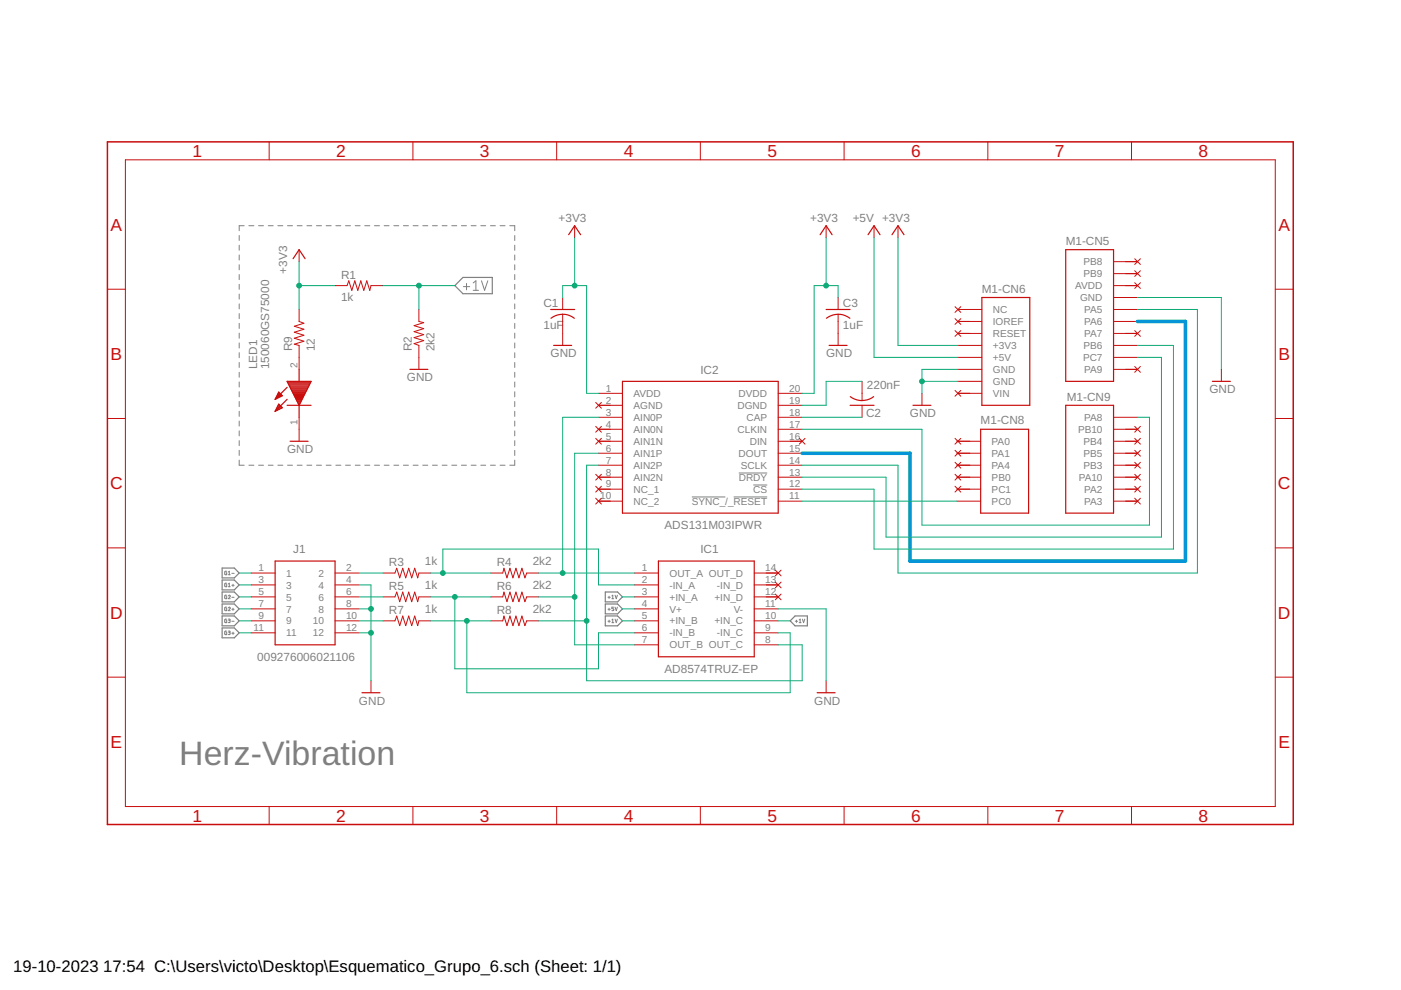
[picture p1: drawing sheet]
<svg xmlns="http://www.w3.org/2000/svg" width="297mm" height="210mm" viewBox="0 0 297 210" stroke-linecap="round" stroke-linejoin="round" font-family="sans-serif">
<g fill="none" stroke="#808080" stroke-width=".21">
<path d="M50.7 49.9v1.1M50.7 52v1.1M50.7 54.1v1M50.7 56.1v1.1M50.7 58.2v1.1M51.8 47.9h-1.1v1M52.8 47.9h1M54.8 47.9h1.1M56.9 47.9h1M58.9 47.9h1.1M61 47.9h1M63 47.9h1.1"/>
<path d="M65.1 47.9h1M67.1 47.9h1.1M69.2 47.9h1M71.2 47.9h1.1M73.3 47.9h1M75.3 47.9h1M77.3 47.9h1.1M79.4 47.9h1.1M81.4 47.9h1.1M83.5 47.9h1M85.5 47.9h1.1M87.6 47.9h1"/>
<path d="M89.6 47.9h1.1M91.7 47.9h1M93.7 47.9h1.1M95.8 47.9h1M97.8 47.9h1.1M99.9 47.9h1M100.3 60l.6-.5v2.1M101.9 47.9h1.1M102.1 59.5l.6 2.1 .7-2.1M104 47.9h1M106 47.9h1.1M108.1 47.9h1v1"/>
<path d="M109.1 49.9v1.1M109.1 52v1.1M109.1 54.1v1M109.1 56.1v1.1M109.1 58.2v1.1M50.7 60.3v1M50.7 62.4v1M50.7 64.4v1.1M50.7 66.5v1.1M50.7 68.6v1M50.7 70.6v1.1M50.7 72.7v1.1"/>
<path d="M50.7 74.8v1M50.7 76.9v1M50.7 78.9v1.1M98.3 60.8h1.3M98.9 60.1v1.3M100.3 61.6h1.2M109.1 60.3v1M109.1 62.4v1M109.1 64.4v1.1M109.1 66.5v1.1M109.1 68.6v1M109.1 70.6v1.1"/>
<path d="M109.1 72.7v1.1M109.1 74.8v1M109.1 76.9v1M109.1 78.9v1.1M50.7 81v1.1M50.7 83.1v1M50.7 85.1v1.1M50.7 87.2v1.1M50.7 89.3v1M50.7 91.4v1M50.7 93.4v1.1M50.7 95.5v1.1"/>
<path d="M50.7 97.6v1h1.1M52.8 98.6h1M54.8 98.6h1.1M56.9 98.6h1M58.9 98.6h1.1M61 98.6h1M63 98.6h1.1M65.1 98.6h1M67.1 98.6h1.1M69.2 98.6h1M71.2 98.6h1.1M73.3 98.6h1"/>
<path d="M75.3 98.6h1M77.3 98.6h1.1M79.4 98.6h1.1M81.4 98.6h1.1M83.5 98.6h1M85.5 98.6h1.1M87.6 98.6h1M89.6 98.6h1.1M91.7 98.6h1M93.7 98.6h1.1M95.8 98.6h1M97.8 98.6h1.1"/>
<path d="M99.9 98.6h1M101.9 98.6h1.1M104 98.6h1M106 98.6h1.1M109.1 81v1.1M109.1 83.1v1M109.1 85.1v1.1M109.1 87.2v1.1M109.1 89.3v1M109.1 91.4v1M109.1 93.4v1.1M109.1 95.5v1.1"/>
<path d="M109.1 97.6v1h-1M146.7 105.4h7.1M155.6 105.4h7.1M156.6 100.3h6.1M159.7 102.8h3M48.1 121.1l-.4 .1v.6l.4 .1v-.4h-.2M48.1 126.2l-.4 .1v.6h.4v-.4h-.2M48.1 128.7l-.4 .1v.7h.4v-.4h-.2M48.1 131.3l-.4 .1v.6h.4v-.4h-.2M48.1 133.8l-.4 .1v.6l.4 .1v-.5h-.2M48.1 123.7h-.4v.7h.4v-.4h-.2M48.4 126.4a.21 .21 0 0 1 .3-.2 .21 .21 0 0 1 .1 .3l-.4 .4h.4"/>
<path d="M48.4 128.9a.2 .2 0 0 1 .3-.2 .21 .21 0 0 1 .1 .4l-.4 .4h.4M48.4 131.3l.4 .1-.1 .2h-.2M48.4 133.8l.4 .1-.1 .2h-.2M48.4 121.9h.4M48.4 121.3l.2-.2v.8M48.4 123.8l.2-.1v.7M48.4 124.4h.4M48.6 131.6l.2 .3-.4 .1M48.6 134.1l.2 .4-.4 .1M49.1 121.6h.5M49.1 126.6h.5M49.1 131.7h.5"/>
<path d="M49.1 129.2h.5M49.1 134.3h.5M49.1 124.1h.5M49.4 123.9v.5M49.4 128.9v.5M49.4 134v.5M128.9 126.6h.5M128.9 131.7h.5M128.9 129.2h.5M129.1 126.4v.5M129.1 128.9v.5M129.1 131.5v.5"/>
<path d="M129.7 126.4l.2-.2v.7M129.7 131.4l.2-.1v.7M129.7 126.9h.4M129.7 132h.4M130.1 128.7h-.4v.4l.4 .1-.1 .3h-.3M130.4 126.2l.3 .7 .2-.7M130.4 131.3l.3 .7 .2-.7M130.4 128.7l.3 .8 .2-.8M168.6 131.7h.5M168.9 131.5v.5M169.4 132h.4M169.4 131.4l.3-.1v.7"/>
<path d="M170.1 131.3l.3 .7 .2-.7"/>
</g>
<path d="M98.1 58.8h6.3v3.5h-6.3l-1.7-1.7zM47.1 120.4h2.6l1 1.1-1 1h-2.6zM47.1 123h2.6l1 1-1 1.1h-2.6zM47.1 125.5h2.6l1 1.1-1 1h-2.6zM47.1 128.1h2.6l1 1-1 1.1h-2.6zM47.1 130.6h2.6l1 1-1 1.1h-2.6zM47.1 133.1h2.6l1 1.1-1 1h-2.6zM128.3 125.5h2.6l1.1 1.1-1.1 1h-2.6zM128.3 128.1h2.6l1.1 1-1.1 1.1h-2.6zM128.3 130.6h2.6l1.1 1-1.1 1.1h-2.6zM167.5 131.6l1.1-1h2.6v2.1h-2.6z" fill="none" stroke="#808080" stroke-width=".25"/>
<path d="M22.8 30.1h251.4v144.7h-251.4z" fill="none" stroke="#c90d0c" stroke-width=".32"/>
<g fill="none" stroke="#c90d0c" stroke-width=".21">
<path d="M26.6 33.9h243.8v137.1h-243.8zM57.1 30.1v3.8M87.5 30.1v3.8M118 30.1v3.8M148.5 30.1v3.8M179 30.1v3.8M209.4 30.1v3.8M239.9 30.1v3.8M63.4 52.9v2.6M121.8 47.9v2.5M175.2 47.9v2.5M185.3 47.9v2.5"/>
<path d="M190.4 47.9v2.5M236.1 58h5.1M236.1 55.5h5.1M240.6 59.9l1.2 1.3M240.6 54.9l1.2 1.2M240.6 57.4l1.2 1.2M241.8 54.9l-1.2 1.2M241.8 57.4l-1.2 1.2M241.8 59.9l-1.2 1.3M22.8 61.3h3.8M63.4 65.6v2.6l1 .3-2 .7 2 .6-2 .6 2 .7-2 .6 2 .6-2 .7 1 .2v5.1M71 60.6h2.6l.4-1.1 .6 2.1 .6-2.1 .7 2.1 .6-2.1 .6 2.1 .7-2.1 .6 2.1 .3-1h2.5"/>
<path d="M88.8 65.6v2.6l1 .2-2 .6 2 .7-2 .6 2 .7-2 .6 2 .6-2 .7 1 .3v5.1M119.3 63.1v2.5M119.3 66.6v6.6M177.7 63.1v2.5M177.7 66.6v6.6M202.5 65l1.2 1.2M202.5 70.1l1.2 1.2M202.5 67.6l1.2 1.2M203.1 65.6h5.1M203.1 68.2h5.1M203.1 70.7h5.1M203.1 73.2h5.1"/>
<path d="M203.1 75.8h5.1M203.1 78.3h5.1M203.7 65l-1.2 1.2M203.7 70.1l-1.2 1.2M203.7 67.6l-1.2 1.2M236.1 60.6h5.1M236.1 65.6h5.1M236.1 68.2h5.1M236.1 70.7h5.1M236.1 73.2h5.1M236.1 75.8h5.1M236.1 78.3h5.1"/>
<path d="M236.1 63.1h5.1M240.6 77.7l1.2 1.2M240.6 70.1l1.2 1.2M241.8 77.7l-1.2 1.2M241.8 70.1l-1.2 1.2M259 78.3v2.6M270.4 61.3h3.8M22.8 88.7h3.8M63.4 88.5v5.1M126.3 90.4l1.2 1.2M126.3 92.9l1.2 1.3M126.3 85.3l1.2 1.3"/>
<path d="M126.9 83.4h5.1M126.9 85.9h5.1M126.9 88.5h5.1M126.9 91h5.1M126.9 93.6h5.1M126.9 96.1h5.1M126.9 98.6h5.1M127.5 90.4l-1.2 1.2M127.5 92.9l-1.2 1.3M127.5 85.3l-1.2 1.3M165 83.4h5.1M165 85.9h5.1"/>
<path d="M165 88.5h5.1M165 91h5.1M165 93.6h5.1M165 96.1h5.1M165 98.6h5.1M169.5 92.9l1.2 1.3M170.7 92.9l-1.2 1.3M182.8 80.9v4M182.8 85.9v2.6M195.5 83.4v2.5M202.5 92.9l1.2 1.3M202.5 95.5l1.2 1.2"/>
<path d="M202.5 98l1.2 1.3M202.5 82.8l1.2 1.2M202.8 93.6h5.1M202.8 96.1h5.1M202.8 98.6h5.1M203.1 83.4h5.1M203.1 80.9h5.1M203.7 92.9l-1.2 1.3M203.7 95.5l-1.2 1.2M203.7 98l-1.2 1.3M203.7 82.8l-1.2 1.2M236.1 88.5h5.1"/>
<path d="M236.1 91h5.1M236.1 93.6h5.1M236.1 96.1h5.1M236.1 98.6h5.1M240.6 90.4l1.2 1.2M240.6 92.9l1.2 1.3M240.6 95.5l1.2 1.2M240.6 98l1.2 1.3M241.8 90.4l-1.2 1.2M241.8 92.9l-1.2 1.3M241.8 95.5l-1.2 1.2M241.8 98l-1.2 1.3"/>
<path d="M270.4 88.7h3.8M22.8 116.2h3.8M126.3 103.1l1.2 1.2M126.3 105.6l1.2 1.3M126.3 100.6l1.2 1.2M126.9 101.2h5.1M126.9 103.7h5.1M126.9 106.3h5.1M127.5 103.1l-1.2 1.2M127.5 105.6l-1.2 1.3M127.5 100.6l-1.2 1.2M165 101.2h5.1"/>
<path d="M165 103.7h5.1M165 106.3h5.1M202.5 100.6l1.2 1.2M202.5 103.1l1.2 1.2M202.8 101.2h5.1M202.8 103.7h5.1M202.8 106.3h5.1M203.7 100.6l-1.2 1.2M203.7 103.1l-1.2 1.2M236.1 101.2h5.1M236.1 103.7h5.1M236.1 106.3h5.1"/>
<path d="M240.6 100.6l1.2 1.2M240.6 103.1l1.2 1.2M240.6 105.6l1.2 1.3M241.8 100.6l-1.2 1.2M241.8 103.1l-1.2 1.2M241.8 105.6l-1.2 1.3M270.4 116.2h3.8M53.3 121.5h5M53.3 124h5M53.3 126.6h5M53.3 129.1h5M53.3 131.6h5"/>
<path d="M53.3 134.2h5M71 121.5h5.1M71 124h5.1M71 126.6h5.1M71 129.1h5.1M71 131.6h5.1M71 134.2h5.1M81.2 121.5h2.5l.4-1 .7 2 .6-2 .6 2 .7-2 .6 2 .6-2 .7 2 .2-1h2.6M81.2 126.6h2.5l.4-1.1 .7 2.1 .6-2.1 .6 2.1 .7-2.1 .6 2.1 .6-2.1 .7 2.1 .2-1h2.6M81.2 131.6h2.5l.4-1 .7 2.1 .6-2.1 .6 2.1 .7-2.1 .6 2.1 .6-2.1 .7 2.1 .2-1.1h2.6M104.1 121.5h2.5l.2-1 .7 2 .6-2 .7 2 .6-2 .6 2 .7-2 .6 2 .4-1h2.5M104.1 126.6h2.5l.2-1.1 .7 2.1 .6-2.1 .7 2.1 .6-2.1 .6 2.1 .7-2.1 .6 2.1 .4-1h2.5"/>
<path d="M104.1 131.6h2.5l.2-1 .7 2.1 .6-2.1 .7 2.1 .6-2.1 .6 2.1 .7-2.1 .6 2.1 .4-1.1h2.5M134.5 121.5h5.1M134.5 124h5.1M134.5 126.6h5.1M134.5 129.1h5.1M134.5 131.6h5.1M134.5 134.2h5.1M134.5 136.7h5.1M159.9 121.5h5.1M159.9 124h5.1M159.9 126.6h5.1M159.9 129.1h5.1"/>
<path d="M159.9 131.6h5.1M159.9 134.2h5.1M159.9 136.7h5.1M164.4 120.9l1.2 1.2M164.4 123.4l1.2 1.2M164.4 126l1.2 1.2M165.6 120.9l-1.2 1.2M165.6 123.4l-1.2 1.2M165.6 126l-1.2 1.2M22.8 143.6h3.8M78.7 144.3v2.6M175.2 144.3v2.6"/>
<path d="M270.4 143.6h3.8M57.1 171v3.8M87.5 171v3.8M118 171v3.8M148.5 171v3.8M179 171v3.8M209.4 171v3.8M239.9 171v3.8"/>
</g>
<g fill="none" stroke="#c90d0c" stroke-width=".25">
<path d="M62.1 54.8l1.3-1.9 1.3 1.9M120.6 49.8l1.2-1.9 1.3 1.9M173.9 49.8l1.3-1.9 1.2 1.9M184 49.8l1.3-1.9 1.3 1.9M189.1 49.8l1.3-1.9 1.3 1.9M226 52.9h10.1v28h-10.1zM63.4 78.3v2.6M86.9 78.3h3.8M116.8 65.6h5M116.8 67.5a4 4 0 0 1 5 0M117.4 73.2h3.8M175.2 65.6h5"/>
<path d="M175.2 67.5a4.1 4.1 0 0 1 5 0M175.8 73.2h3.8M208.2 63.1h10.1v22.8h-10.1zM58.4 87.2h.1M58.4 84.5h.3M58.5 87h.3M58.5 84.3h.6M58.6 86.7h.7M58.6 84.1h.9M58.7 86.5h1M58.8 83.8h1M58.8 86.3h.9"/>
<path d="M58.9 83.6h.7M58.9 86.1h.6M59 83.4h.4M59 85.9h.3M59.1 83.2h.1M59.1 85.7l.8 .7-1.6 .8zM59.1 83.1l.8 .8-1.6 .8M59.1 83.1l-.8 1.6M60.9 80.9h5.1l-2.6 5zM60.9 85.9h5.1M60.9 84.7l-2.6 2.5M60.9 82.1l-2.6 2.6"/>
<path d="M60.9 81h5M61 81.2h4.8M61.2 81.4h4.5M61.3 81.6h4.3M61.4 81.9h4.1M61.5 82.1h3.9M61.5 93.6h3.8M61.6 82.3h3.6M61.7 82.5h3.4M61.8 82.7h3.2M61.9 83h3M62 83.2h2.8"/>
<path d="M62.1 83.4h2.6M62.3 83.6h2.3M62.4 83.8h2.1M62.5 84.1h1.8M62.6 84.3h1.6M62.7 84.5h1.4M62.8 84.7h1.2M62.9 85h1M63 85.2h.8M63.1 85.4h.6M63.3 85.6h.3M63.4 85.9h.1"/>
<path d="M63.4 85.9v2.6M132 80.9h33v27.9h-33zM180.2 85.9h5.1M180.3 84.1l.9 .5 1.6 .3M185.2 84.1l-.9 .5-1.5 .3M193.6 85.9h3.8M207.9 91h10.2v17.8h-10.2zM226 85.9h10.1v22.9h-10.1zM257 80.9h3.9M58.3 119h12.7v17.7h-12.7zM139.6 119h20.3v20.3h-20.3zM76.8 146.9h3.8"/>
<path d="M173.2 146.9h3.9"/>
</g>
<path d="M241.2 68.2h10.1v50.8h-58.4v-22.9h-22.8" fill="none" stroke="#0696d7" stroke-width=".76"/>
<g fill="none" stroke="#0dab76" stroke-width=".21">
<path d="M63.4 55.5v10.1M121.8 50.4v10.2M175.2 50.4v10.2M185.3 50.4v25.4h17.8M190.4 50.4v22.8h12.7M63.4 60.6h7.6M81.2 60.6h15.2M88.8 60.6v5M119.3 63.1v-2.5h5.1v22.8h2.5M177.7 63.1v-2.5h-5.1v22.8h-2.5M203.1 78.3h-7.6v5.1M241.2 65.6h12.7v55.9h-63.5v-22.9h-20.3"/>
<path d="M241.2 63.1h17.8v15.2M241.2 73.2h7.6v43.2h-63.5v-12.7h-15.2M241.2 75.8h5.1v38.1h-58.4v-12.7h-17.8M126.9 88.5h-7.6v33M126.9 96.1h-5.1v40.6h12.7M126.9 98.6h-2.5v45.7h45.7v-7.6h-5.1M170.1 88.5h12.7M182.8 80.9h-7.6v5h-5.1M195.5 80.9h7.6M241.2 88.5h2.5v22.8h-48.2v-20.3h-25.4M170.1 106.3h32.7M50.7 121.5h2.6"/>
<path d="M50.7 126.6h2.6M50.7 131.6h2.6M50.7 124h2.6M50.7 129.1h2.6M50.7 134.2h2.6M76.1 121.5h5.1M76.1 126.6h5.1M76.1 131.6h5.1M76.1 124h2.6v20.3M76.1 129.1h2.6M76.1 134.2h2.6M91.4 121.5h12.7"/>
<path d="M91.4 126.6h12.7M91.4 131.6h12.7M93.9 121.5v-5.1h33v7.6h7.6M96.4 126.6v15.2h30.5v-7.6h7.6M99 131.6v15.3h68.5v-12.7h-2.5M114.2 121.5h20.3M114.2 126.6h7.6M114.2 131.6h10.2M132 126.6h2.5M132 131.6h2.5M132 129.1h2.5M165 131.6h2.5"/>
<path d="M165 129.1h10.2v15.2"/>
</g>
<g fill="#0dab76" stroke="#0dab76" stroke-width=".21">
<circle cx="119.3" cy="121.5" r=".51"/>
<circle cx="121.8" cy="126.6" r=".51"/>
<circle cx="124.4" cy="131.6" r=".51"/>
<circle cx="88.8" cy="60.6" r=".51"/>
<circle cx="78.7" cy="129.1" r=".51"/>
<circle cx="78.7" cy="134.2" r=".51"/>
<circle cx="195.5" cy="80.9" r=".51"/>
<circle cx="93.9" cy="121.5" r=".51"/>
<circle cx="99" cy="131.6" r=".51"/>
<circle cx="96.4" cy="126.6" r=".51"/>
<circle cx="63.4" cy="60.6" r=".51"/>
<circle cx="121.8" cy="60.6" r=".51"/>
<circle cx="175.2" cy="60.6" r=".51"/>
</g>
<text font-size="7.2" fill="#808080" x="38" y="162.1">Herz-Vibration</text>
<g font-size="3.7" fill="#c90d0c">
<text x="40.8" y="33.3">1</text>
<text x="71.3" y="33.3">2</text>
<text x="101.8" y="33.3">3</text>
<text x="132.2" y="33.3">4</text>
<text x="162.7" y="33.3">5</text>
<text x="193.2" y="33.3">6</text>
<text x="223.7" y="33.3">7</text>
<text x="254.1" y="33.3">8</text>
<text x="23.5" y="48.9">A</text>
<text x="271.1" y="48.9">A</text>
<text x="23.5" y="76.3">B</text>
<text x="271.1" y="76.3">B</text>
<text x="23.4" y="103.7">C</text>
<text x="271" y="103.7">C</text>
<text x="23.4" y="131.2">D</text>
<text x="271" y="131.2">D</text>
<text x="23.5" y="158.6">E</text>
<text x="271.1" y="158.6">E</text>
<text x="40.8" y="174.2">1</text>
<text x="71.3" y="174.2">2</text>
<text x="101.8" y="174.2">3</text>
<text x="132.2" y="174.2">4</text>
<text x="162.7" y="174.2">5</text>
<text x="193.2" y="174.2">6</text>
<text x="223.7" y="174.2">7</text>
<text x="254.1" y="174.2">8</text>
</g>
<g font-size="3.5">
<text x="2.8" y="206.1">19-10-2023</text>
<text x="21.9" y="206.1">17:54 C:\Users\victo\Desktop\Esquematico_Grupo_6.sch (Sheet: 1/1)</text>
</g>
<g font-size="2.5" fill="#808080">
<text x="118.4" y="47.1">+3V3</text>
<text x="171.8" y="47.1">+3V3</text>
<text x="180.8" y="47.1">+5V +3V3</text>
<text x="225.9" y="51.9">M1-CN5</text>
<text x="60.9" y="58" transform="rotate(-90 60.9 58)">+3V3</text>
<text x="72.3" y="59">R1</text>
<text x="72.3" y="63.8">1k</text>
<text x="115.2" y="65">C1</text>
<text x="178.7" y="65">C3</text>
<text x="208.2" y="62.1">M1-CN6</text>
<text x="115.2" y="69.8">1uF</text>
<text x="178.7" y="69.8">1uF</text>
<text x="61.9" y="74.5" transform="rotate(-90 61.9 74.5)">R9</text>
<text x="66.7" y="74.5" transform="rotate(-90 66.7 74.5)">12</text>
<text x="87.3" y="74.5" transform="rotate(-90 87.3 74.5)">R2</text>
<text x="92.1" y="74.5" transform="rotate(-90 92.1 74.5)">2k2</text>
<text x="116.7" y="75.8">GND</text>
<text x="175.2" y="75.8">GND</text>
<text x="54.5" y="78.3" transform="rotate(-90 54.5 78.3)">LED1</text>
<text x="57.1" y="78.3" transform="rotate(-90 57.1 78.3)">150060GS75000</text>
<text x="86.3" y="80.9">GND</text>
<text x="148.5" y="79.2">IC2</text>
<text x="183.8" y="82.5">220nF</text>
<text x="256.4" y="83.4">GND</text>
<text x="183.6" y="88.4">C2</text>
<text x="192.9" y="88.5">GND</text>
<text x="226.2" y="84.9">M1-CN9</text>
<text x="207.9" y="90">M1-CN8</text>
<text x="60.9" y="96.1">GND</text>
<text x="140.9" y="112.2">ADS131M03IPWR</text>
<text x="62.1" y="117.3">J1</text>
<text x="82.5" y="120">R3</text>
<text x="90.1" y="119.7">1k</text>
<text x="105.3" y="120">R4</text>
<text x="112.9" y="119.7">2k2</text>
<text x="148.5" y="117.3">IC1</text>
<text x="82.5" y="125.1">R5</text>
<text x="90.1" y="124.8">1k</text>
<text x="105.3" y="125.1">R6</text>
<text x="112.9" y="124.8">2k2</text>
<text x="82.5" y="130.1">R7</text>
<text x="90.1" y="129.9">1k</text>
<text x="105.3" y="130.1">R8</text>
<text x="112.9" y="129.9">2k2</text>
<text x="54.5" y="140.1">009276006021106</text>
<text x="140.9" y="142.7">AD8574TRUZ-EP</text>
<text x="76.1" y="149.4">GND</text>
<text x="172.6" y="149.4">GND</text>
</g>
<g font-size="2.1" fill="#808080">
<text x="229.7" y="58.8">PB9</text>
<text x="229.7" y="56.2">PB8</text>
<text x="228" y="61.3">AVDD</text>
<text x="229" y="63.8">GND</text>
<text x="210.5" y="66.4">NC</text>
<text x="210.5" y="68.9">IOREF</text>
<text x="210.5" y="71.5">RESET</text>
<text x="229.9" y="71.5">PA7</text>
<text x="229.9" y="68.9">PA6</text>
<text x="229.9" y="66.4">PA5</text>
<text x="63.1" y="78" transform="rotate(-90 63.1 78)">2</text>
<text x="210.5" y="74">+3V3</text>
<text x="210.5" y="76.5">+5V</text>
<text x="229.6" y="76.5">PC7</text>
<text x="229.7" y="74">PB6</text>
<text x="128.5" y="83">1</text>
<text x="167.3" y="83">20</text>
<text x="210.5" y="79.1">GND</text>
<text x="210.5" y="81.6">GND</text>
<text x="229.9" y="79.1">PA9</text>
<text x="128.5" y="85.6">2</text>
<text x="128.5" y="88.1">3</text>
<text x="134.3" y="84.2">AVDD</text>
<text x="134.3" y="86.7">AGND</text>
<text x="134.3" y="89.2">AIN0P</text>
<text x="156.4" y="86.7">DGND</text>
<text x="156.6" y="84.2">DVDD</text>
<text x="158.3" y="89.2">CAP</text>
<text x="167.3" y="85.6">19</text>
<text x="167.3" y="88.1">18</text>
<text x="210.5" y="84.2">VIN</text>
<text x="229.9" y="89.2">PA8</text>
<text x="63.1" y="90" transform="rotate(-90 63.1 90)">1</text>
<text x="128.5" y="90.7">4</text>
<text x="128.5" y="93.2">5</text>
<text x="128.5" y="95.7">6</text>
<text x="134.3" y="91.8">AIN0N</text>
<text x="134.3" y="94.3">AIN1N</text>
<text x="156.4" y="91.8">CLKIN</text>
<text x="159" y="94.3">DIN</text>
<text x="167.3" y="90.7">17</text>
<text x="167.3" y="93.2">16</text>
<text x="167.3" y="95.7">15</text>
<text x="210.3" y="94.3">PA0</text>
<text x="228.6" y="91.8">PB10</text>
<text x="229.7" y="94.3">PB4</text>
<text x="128.5" y="98.3">7</text>
<text x="128.5" y="100.8">8</text>
<text x="134.3" y="96.9">AIN1P</text>
<text x="134.3" y="99.4">AIN2P</text>
<text x="134.3" y="101.9">AIN2N</text>
<text x="156.6" y="96.9">DOUT</text>
<text x="156.6" y="101.9">DRDY</text>
<text x="157.1" y="99.4">SCLK</text>
<text x="167.3" y="98.3">14</text>
<text x="167.3" y="100.8">13</text>
<text x="210.3" y="96.9">PA1</text>
<text x="210.3" y="99.4">PA4</text>
<text x="210.3" y="101.9">PB0</text>
<text x="228.7" y="101.9">PA10</text>
<text x="229.7" y="99.4">PB3</text>
<text x="229.7" y="96.9">PB5</text>
<text x="127.3" y="105.9">10</text>
<text x="128.5" y="103.4">9</text>
<text x="134.3" y="104.5">NC_1</text>
<text x="134.3" y="107">NC_2</text>
<text x="146.7" y="107">SYNC_/_RESET</text>
<text x="159.7" y="104.5">CS</text>
<text x="167.3" y="103.4">12</text>
<text x="167.3" y="105.9">11</text>
<text x="210.3" y="104.5">PC1</text>
<text x="210.3" y="107">PC0</text>
<text x="229.9" y="107">PA3</text>
<text x="229.9" y="104.5">PA2</text>
<text x="54.8" y="121.1">1</text>
<text x="54.8" y="123.7">3</text>
<text x="60.7" y="122.2">1</text>
<text x="60.7" y="124.8">3</text>
<text x="67.5" y="122.2">2</text>
<text x="67.5" y="124.8">4</text>
<text x="73.4" y="121.1">2</text>
<text x="73.4" y="123.7">4</text>
<text x="136.1" y="121.1">1</text>
<text x="136.1" y="123.7">2</text>
<text x="141.9" y="122.2">OUT_A OUT_D</text>
<text x="141.9" y="124.8">-IN_A</text>
<text x="152" y="124.8">-IN_D</text>
<text x="162.3" y="121.1">14</text>
<text x="162.3" y="123.7">13</text>
<text x="54.8" y="126.2">5</text>
<text x="54.8" y="128.7">7</text>
<text x="54.8" y="131.3">9</text>
<text x="60.7" y="127.3">5</text>
<text x="60.7" y="129.9">7</text>
<text x="67.5" y="127.3">6</text>
<text x="67.5" y="129.9">8</text>
<text x="73.4" y="126.2">6</text>
<text x="73.4" y="128.7">8</text>
<text x="73.4" y="131.3">10</text>
<text x="136.1" y="126.2">3</text>
<text x="136.1" y="128.7">4</text>
<text x="136.1" y="131.3">5</text>
<text x="141.9" y="127.3">+IN_A</text>
<text x="141.9" y="129.9">V+</text>
<text x="151.5" y="127.3">+IN_D</text>
<text x="155.6" y="129.9">V-</text>
<text x="162.3" y="126.2">12</text>
<text x="162.3" y="128.7">11</text>
<text x="162.3" y="131.3">10</text>
<text x="53.8" y="133.8">11</text>
<text x="60.7" y="132.4">9</text>
<text x="60.7" y="134.9">11</text>
<text x="66.3" y="132.4">10</text>
<text x="66.3" y="134.9">12</text>
<text x="73.4" y="133.8">12</text>
<text x="136.1" y="133.8">6</text>
<text x="136.1" y="136.4">7</text>
<text x="141.9" y="132.4">+IN_B</text>
<text x="141.9" y="134.9">-IN_B</text>
<text x="141.9" y="137.5">OUT_B OUT_C</text>
<text x="151.5" y="132.4">+IN_C</text>
<text x="152" y="134.9">-IN_C</text>
<text x="162.3" y="133.8">9</text>
<text x="162.3" y="136.4">8</text>
</g>
</svg>
